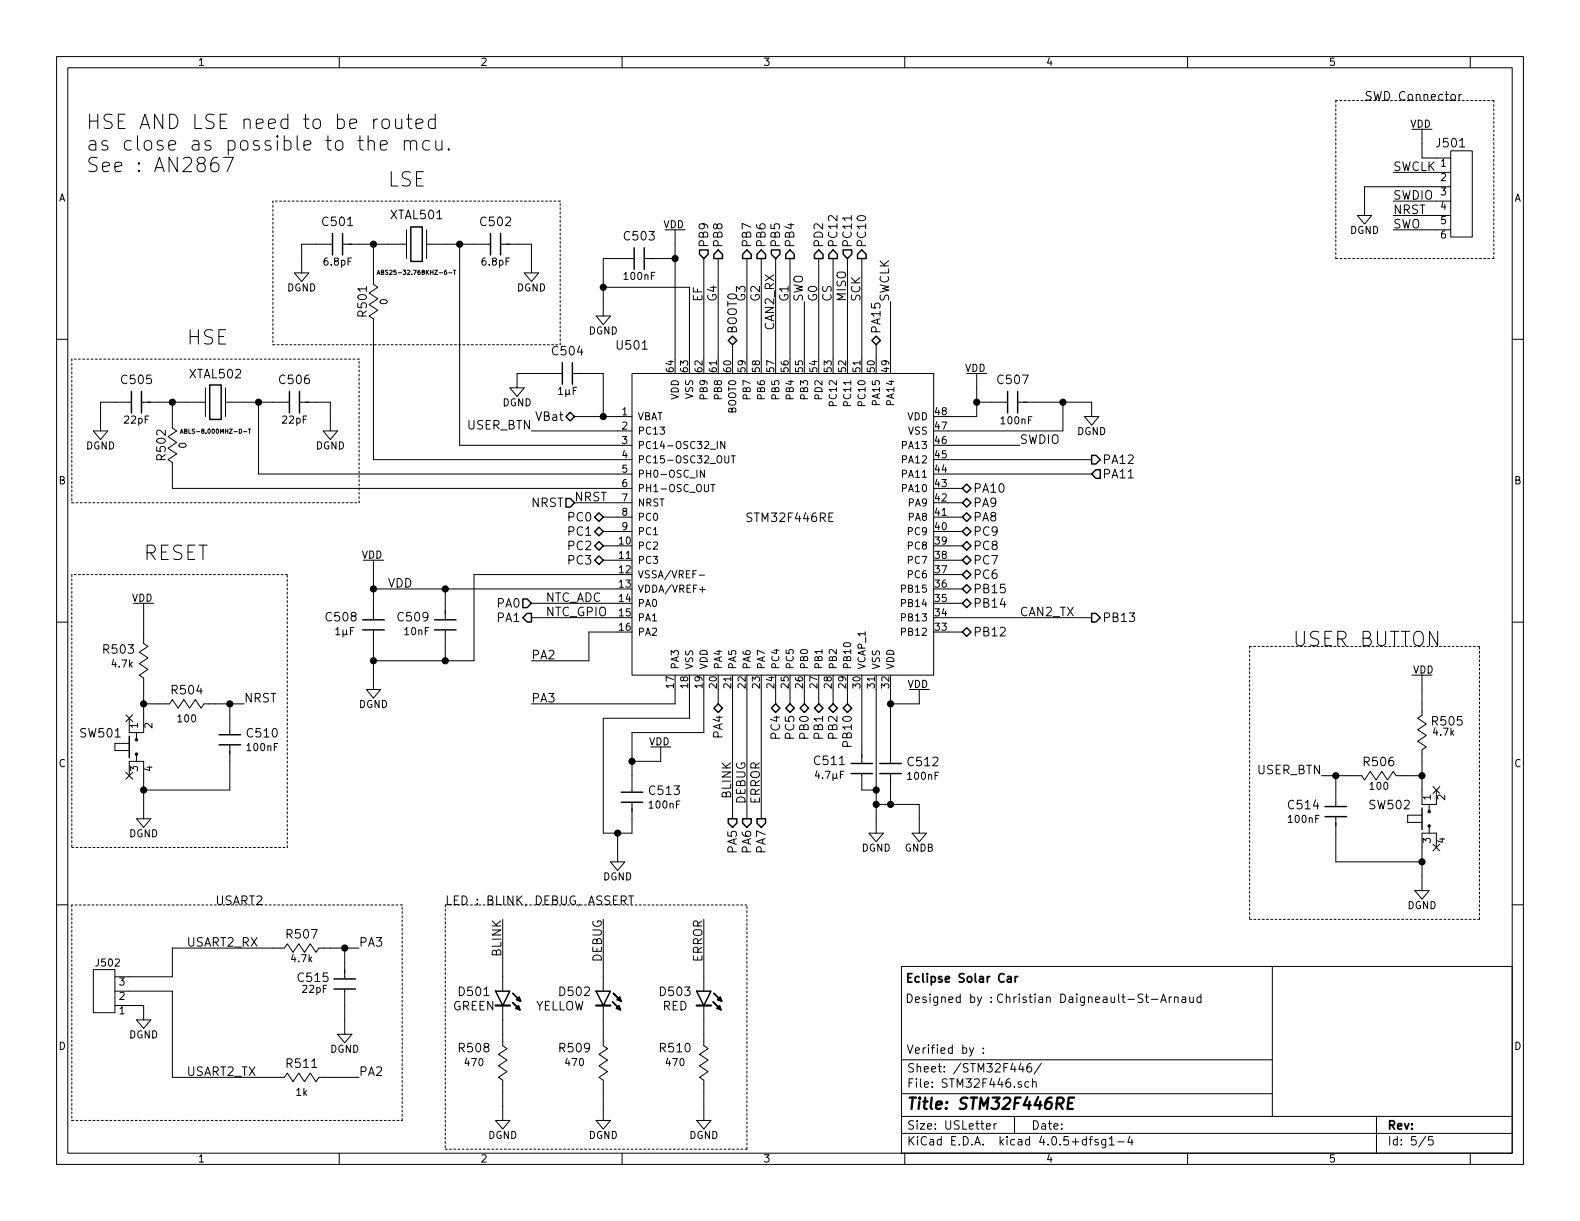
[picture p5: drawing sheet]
<svg xmlns="http://www.w3.org/2000/svg" width="279mm" height="216mm" viewBox="0 0 279 216" stroke-linecap="round" stroke-linejoin="round" font-family="sans-serif">
<g fill="none" stroke="#000" stroke-width=".18">
<path d="M10 10h259.4v195.9h-259.4zM12 12h255.4v191.9h-255.4zM60 10v2M110 10v2M160 10v2M210 10v2M256.7 16.8l.4-.1 .3 .3v.4l-.3 .3-.4-.1-.1-.2v-.4zM258 16.7v1M258.4 16.7l-.2 .1-.2 .2M260 10v2M38.5 27.8a1.02 1.02 0 0 0-1.2 1.1v1l.1 .2 .3 .3h.5l.4-.3 .1-.2v-.6l-.2-.4-.8-.1-.4 .5M39.5 27.8h1.7l-1 2.6"/>
<path d="M67.3 25.7l1.2-.2-.1-.5-.8-.1-.2 .1-.1 .2v1l.1 .2 .2 .1 .8-.1M67.7 21.3a.69 .69 0 0 1 1.2 .2v.8a.68 .68 0 0 1-.7 .5 .68 .68 0 0 1-.7-.5v-.8zM70 21.1v1.3l.1 .2a.71 .71 0 0 0 .9-.1M71 21.1v1.6M71.5 25.1a.64 .64 0 0 1 1.1 .1v1.3M71.5 24.9v1.6M71.9 21.1h.9M72.2 20.2v2.2l.2 .2 .4 .1M72.6 25.2a.61 .61 0 0 1 1-.2l.1 .2v1.3M73.6 21.9l1.2-.3-.1-.4-.8-.1-.2 .1-.1 .2v1l.1 .2 .2 .1 .8-.1M76 25a.85 .85 0 0 0-1.1 .1l-.1 .2v.8l.1 .2 .3 .2 .8-.1M77 21.2a.85 .85 0 0 0-1.1 .1l-.2 .2v.8l.2 .2 .3 .2 .8-.1"/>
<path d="M77 20.2v2.5M77.1 24.9v1.3l.1 .2a.71 .71 0 0 0 1-.1M78.2 24.9v1.6M79.3 26.3l.2 .1-.2 .1-.1-.1 .1-.1v.2M150.5 38.1v.9M246.4 30.5h10.1M246.4 35.6h10.1M246.4 38.1h10.1M251.5 22.9v5M254 27.9h2.5M256.5 26.7h3.8v15.2h-3.8zM256.5 33h-15.2v5.1h-1.3l1.3 1.5 1.3-1.5h-1.3"/>
<path d="M10 60h2M58.7 43.2h-5.4v5.1h-1.2l1.2 1.5 1.3-1.5h-1.3M60.7 43.2h11.2M66 56.4v.8zM66 49.5v.8zM66 50.3l.8 .5-1.5 1 1.5 1-1.5 1 1.5 1.1-1.5 1 .7 .5M66 43.2v6.3M66 57.2v24.1h45.8M66.7 48.5l.2-.7 .3 .7M66.8 48.3h.3M67.4 48.1h.4v-.3h-.4v.7h.3l.2-.2-.2-.2M71.9 40.6v5.1"/>
<path d="M75.4 40.6v5.1M75.4 43.2h11.2M79.3 48.2h.6M80.2 47.8h.4M80.4 47.8v.7M81.3 43.2v35.5h30.5M88.6 43.2h5.4v5.1h-1.3l1.3 1.5 1.2-1.5h-1.2M106.7 50.8h15.2v12.7M112 45.7h-5.3v10.2h-1.3l1.3 1.5 1.2-1.5h-1.2M114 45.7h5.4M119.4 40.6v22.9M124.5 45.7v17.8"/>
<path d="M127 45.7v17.8M132.1 45.7v17.8M134.6 45.7v17.8M137.2 45.7v17.8M139.7 45.7v17.8M142.2 53.3v10.2M144.8 45.7v17.8M147.3 45.7v17.8M149.9 45.7v17.8M152.4 45.7v17.8M157.5 53.3v10.2M246.4 40.6h10.1"/>
<path d="M267.4 60h2M23.1 71.1h-5.3v5.1h-1.3l1.3 1.5 1.2-1.5h-1.2M25.1 71.1h11.2M30.5 74.9v.8zM30.5 75.7l.7 .5-1.5 1 1.5 1-1.5 1 1.5 1.1-1.5 1 .8 .5M30.5 71.1v3.8M31.9 76.6l.2-.7 .3 .7M32 76.4h.3M36.3 68.6v5.1M39.9 68.6v5.1M39.9 71.1h11.2M43.1 76.3h.6"/>
<path d="M43.9 75.9h.4M44.1 75.9v.7M45.7 71.1v12.7h66.1M53.1 71.1h5.3v5.1h-1.3l1.3 1.5 1.3-1.5h-1.3M94 76.2h17.8M99.3 66h-7.9v2.6h-1.2l1.2 1.5 1.3-1.5h-1.3M101.3 66h5.4v7.7M101.6 73.7h10.2M111.8 66h53.3v53.4h-53.3zM126.8 78.1v1.2M128.2 78.1v1.2l-.7-1.2v1.2M129.5 61v2.5"/>
<path d="M154.9 61v2.5M167.6 78.7h12.7M172.7 66v7.7h-5.1M172.7 71.1h5.4M180.1 71.1h12.9v2.6h-1.2l1.2 1.5 1.3-1.5h-1.3M188 71.1v5.1h-20.4M30.5 81.8v.8zM30.5 82.6v3.8h81.3M66 99.1v10.4M101.6 88.9h10.2M106.7 91.4h5.1M106.7 94h5.1"/>
<path d="M106.7 99.1h2.5M106.7 96.5h2.5M124.6 83.1v1.3l-.7-1.3v1.3M125.7 85.7h.7M126.1 85.7v1.2M129.3 80.6h.7M129.7 80.6v1.3M167.6 88.9h2.6M167.6 91.4h2.6M167.6 94h2.6M167.6 99.1h2.6M167.6 96.5h2.6"/>
<path d="M167.6 86.4h2.6M167.6 83.8h25.4M167.6 81.3h25.4M10 110h2M25.4 119.9v.8zM25.4 113v.8zM25.4 113.8l.8 .5-1.6 1 1.6 1-1.6 1 1.6 1.1-1.6 1 .8 .5M25.4 106.7v6.3M66 111.5v10.4h-1.2l1.2 1.5 1.3-1.5h-1.3M66 104.1h43.2M78.7 104.1v5.4M78.7 111.5v5.3"/>
<path d="M94 106.7h15.2M94 109.2h15.2M109.2 101.6h-25.4v15.2h-17.8M109.2 111.8h-5.1v5h-10.1M123.6 101.7h1M123.7 104.2h1M167.6 104.1h2.6M167.6 101.6h2.6M167.6 106.7h2.6M167.6 109.2h25.4M167.6 111.8h2.6M251.5 119.4v6.3"/>
<path d="M267.4 110h2M20.3 131.4h2.6zM20.3 131.4v1.3zM20.3 132.7h2.6zM22.3 136.6l1.2 1.2M22.3 126.4l1.2 1.2M22.9 129.5h2.5zM22.9 134.6h2.5zM22.9 127v2.5M22.9 134.6v2.6M23.5 136.6l-1.2 1.2M23.5 126.4l-1.2 1.2"/>
<path d="M24.1 129.5v1.3zM24.1 133.4v1.2zM25.4 134.6v10.2h-1.3l1.3 1.5 1.3-1.5h-1.3M25.4 120.7v8.8M25.4 124.5h3.8M29.2 124.5h.8zM30 124.5l.5-.8 1 1.5 1-1.5 1 1.5 1-1.5 1.1 1.5 .5-.7M36.1 124.5h.7zM36.8 124.5h6.4M40.6 131.8v7.9h-15.2M40.6 124.5v5.3M116.8 132.1v2.5h-5"/>
<path d="M119.4 121.9v2.6h-25.4M121.9 121.9v5.1h-15.2v20.3h5.1v-5.3M124.5 121.9v7.6h-12.7v10.5M127 121.9v2.6M129.5 121.9v22.9M132.1 121.9v22.9M134.6 121.9v22.9M137.2 121.9v2.6M139.7 121.9v2.6M142.2 121.9v2.6M144.8 121.9v2.6M147.3 121.9v2.6"/>
<path d="M149.9 121.9v2.6M152.4 121.9v13M152.4 136.9v2.8h2.5M154.9 121.9v25.4h-1.2l1.2 1.5 1.3-1.5h-1.3M157.5 121.9v13M157.5 136.9v5.3M162.6 121.9v2.6h-5.1M233.7 137.2h6.3M236.2 137.2v5.3M240 137.2h.8zM240.8 137.2l.5 .7 1-1.5 1 1.5 1-1.5 1.1 1.5 1-1.5 .5 .8M246.9 137.2h.7z"/>
<path d="M247.6 137.2h3.9M251.5 132.6v.8zM251.5 125.7v.8zM251.5 126.5l-.8 .5 1.5 1-1.5 1 1.5 1-1.5 1.1 1.5 1-.7 .5M251.5 133.4v8.8M253.4 139.1l1.2 1.2M254 139.7v2.5M254.6 139.1l-1.2 1.2M10 160h2M109.2 147.3v5.1h-1.3l1.3 1.5 1.3-1.5h-1.3M109.9 159.2h.7l.1-.3v-.3l-.3-.2h-.5v1.5M110.2 159.2l.5 .7"/>
<path d="M111.2 158.4h.8M111.6 158.4v1.5M154.9 142.2h7.7v5.1h-1.3l1.3 1.5 1.2-1.5h-1.2M236.2 144.5v7.9h15.3M248.9 144.1h2.6zM248.9 144.1v1.3zM248.9 145.4h2.6zM251.5 142.2h2.5zM251.5 147.3h2.5zM251.5 147.3v10.2h1.2l-1.2 1.5-1.3-1.5h1.3M252.7 142.2v1.3zM252.7 146.1v1.2z"/>
<path d="M253.4 149.3l1.2 1.2M254 147.3v2.6M254.6 149.3l-1.2 1.2M267.4 160h2M16.5 171.5h3.8v7.6h-3.8zM20.3 177.8h5.1v2.5h-1.3l1.3 1.6 1.3-1.6h-1.3M20.3 175.3h10.2v15.2h19M49.5 167.6h.8zM49.5 167.6h-19v5.1h-10.2M50.3 167.6l.5-.7 1 1.5 1-1.5 1 1.5 1.1-1.5 1 1.5 .5-.8M56.4 167.6h.7zM57.1 167.6h6.4"/>
<path d="M61 175v7.9h-1.3l1.3 1.5 1.2-1.5h-1.2M61 167.6v5.4M88.9 162.6v12.7M88.9 177.8v6.4M106.7 162.6v12.7M106.7 177.8v6.4M124.5 162.6v12.7M124.5 177.8v6.4M159.4 170.9h108v33h-108zM173.6 176.3l-.5 1.3-.3 .2M175.3 177.1v.2M175.3 176.4v.1"/>
<path d="M205.3 177.3l.4-1.5 .5 1.5M205.4 176.8h.7M206.8 176.3v1M207.2 176.3l-.4 .3M207.7 176.4l.2-.1 .4 .1v.9M207.7 176.3v1M209 176.4h.6l.1 .9M209.7 176.6l-.5 .1-.2 .2 .2 .4 .5-.1M210.4 176.3l.1 .9 .3 .1 .2-.2M211 176.3v1M212.4 176.4l-.5-.1-.2 .3v.5l.2 .2 .5-.1M212.4 175.8v1.5"/>
<path d="M225 170.9v26.5M49.5 190.5h.8zM50.3 190.5l.5-.8 1 1.6 1-1.6 1 1.6 1.1-1.6 1 1.6 .5-.8M56.4 190.5h.7zM57.1 190.5h6.4M88.9 191v.8zM88.9 184.2v.7zM88.9 184.9l.8 .5-1.6 1 1.6 1.1-1.6 1 1.6 1-1.6 1 .8 .5M88.9 191.8v6.3h-1.3l1.3 1.5 1.3-1.5h-1.3M106.7 191v.8zM106.7 184.2v.7zM106.7 184.9l.7 .5-1.5 1 1.5 1.1-1.5 1 1.5 1-1.5 1 .8 .5"/>
<path d="M106.7 191.8v6.3h-1.3l1.3 1.5 1.2-1.5h-1.2M124.5 191v.8zM124.5 184.2v.7zM124.5 184.9l.7 .5-1.5 1 1.5 1.1-1.5 1 1.5 1-1.5 1 .8 .5M124.5 191.8v6.3h-1.3l1.3 1.5 1.2-1.5h-1.2M159.4 197.4h108M159.4 193.4h65.6M159.4 187.4h65.6M172.2 185.3l-.5 1.3-.3 .2M173.9 186.1v.2M173.9 185.3v.2M174.4 199.2l.7-.2v-.2l-.4-.1-.3 .2 .1 .7h.6"/>
<path d="M175.8 198.7v1M176.2 198.7l-.4 .3M179.4 197.4v3M180.5 188l-.3 1.1h.9M180.9 188.6v1M181.9 191.3h-.4l-.3 .2 .1 .6 .2 .2 .4-.1M182.3 188.1a.59 .59 0 0 0-.7 .6l.1 .7 .2 .2 .5-.2v-.5l-.1-.2-.4-.1-.3 .3M182.6 191.4l.2-.1h.4v1M182.6 190.8v1.5M184.1 188l-1.2 1.9M243.4 197.4v6.5M60 203.9v2"/>
<path d="M110 203.9v2M159.4 200.4h108M160 203.9v2M192.6 201.5h.6M193.2 201l-.4 .2v1.3M194.2 201.5a.37 .37 0 0 0-.6 .2l.1 .2 .5 .1 .1 .2-.3 .3-.4-.1M195.5 201.5v1.3l-.3 .2-.3-.1M195.5 201.5h-.4l-.3 .3 .1 .5 .2 .2 .4-.1M196.2 201.4l.4-.4v1.5M196.2 202.5h.8M197.7 201.9h1.1M199.8 200.9l-.4 1.1h1"/>
<path d="M200.2 201.5v1M210 203.9v2M252.1 200.9l-1.2 1.9M253.4 201h-.7l-.1 .7 .2-.2 .5 .1 .1 .2v.5l-.2 .2-.6-.2M260 203.9v2"/>
</g>
<path d="M188.9 195h.7M189.9 194.1h-.9l-.2 2h.9" fill="none" stroke="#000" stroke-width=".41"/>
<path d="M178.2 172.7h.6v1M178.8 173l-.5 .1-.2 .2 .2 .4 .5-.1M179.5 172.7v1M180 172.7l-.5 .2" fill="none" stroke="#000" stroke-width=".3"/>
<g fill="none" stroke="#000" stroke-width=".25">
<path d="M58.8 41.3v3.8M60.6 41.3v3.8M72.6 40.1h2.1v6.1h-2.1zM86.7 41.3v3.8M88.5 41.3v3.8M112.1 43.8v3.8M113.9 43.8v3.8M123.7 44.2h1.5v.8l-.7 .7-.8-.7zM127 44.2l.8 .8v.7h-1.6v-.7zM132.1 44.2l.7 .8v.7h-1.5v-.7zM134.6 44.2l.8 .8v.7h-1.5v-.7zM136.4 44.2h1.5v.8l-.7 .7-.8-.7z"/>
<path d="M139.7 44.2l.8 .8v.7h-1.6v-.7zM144.8 44.2l.7 .8v.7h-1.5v-.7zM147.3 44.2l.8 .8v.7h-1.5v-.7zM149.1 44.2h1.5v.8l-.7 .7-.8-.7zM152.4 44.2l.8 .8v.7h-1.6v-.7zM154.9 59.4l.8 .8-.8 .8-.7-.8zM23.2 69.2v3.8M25 69.2v3.8M37.1 68.1h2v6.1h-2zM51.2 69.2v3.8M53 69.2v3.8M99.4 64.1v3.8"/>
<path d="M100.1 73.7l.7-.8 .8 .8-.8 .7zM101.2 64.1v3.8M128.8 60.2l.7-.8 .8 .8-.8 .8zM178.2 69.2v3.8M180 69.2v3.8M100.1 88.1h.7l.8 .8-.8 .8h-.7zM105.2 91.4l.7-.7 .8 .7-.8 .8zM105.2 94l.7-.8 .8 .8-.8 .7zM105.2 96.5l.7-.7 .8 .7-.8 .8zM105.2 99.1l.7-.8 .8 .8-.8 .7zM170.2 99.1l.7-.8 .8 .8-.8 .7zM170.2 94l.7-.8 .8 .8-.8 .7z"/>
<path d="M170.2 91.4l.7-.7 .8 .7-.8 .8zM170.2 86.4l.7-.8 .8 .8-.8 .7zM170.9 95.8l.8 .7-.8 .8-.7-.8zM170.9 88.1l.8 .8-.8 .8-.7-.8zM193 80.5h.8l.8 .8-.8 .7h-.8zM193.8 83.1h.8v1.5h-.8l-.8-.8zM64.1 111.4h3.8M64.1 109.6h3.8M76.8 111.4h3.8M76.8 109.6h3.8M92.5 105.9h.7l.8 .8-.8 .7h-.7zM93.2 108.5h.8v1.5h-.8l-.7-.8z"/>
<path d="M170.2 104.1l.7-.7 .8 .7-.8 .8zM170.2 101.6l.7-.8 .8 .8-.8 .8zM170.9 111l.8 .8-.8 .7-.7-.7zM170.9 105.9l.8 .8-.8 .7-.7-.7zM193 108.5h.8l.8 .7-.8 .8h-.8zM22.9 130.2v3.8zM38.7 129.9h3.8M38.7 131.7h3.8M126.2 125.2l.8-.7 .8 .7-.8 .8zM136.4 125.2l.8-.7 .7 .7-.7 .8zM138.9 125.2l.8-.7 .8 .7-.8 .8zM141.5 125.2l.7-.7 .8 .7-.8 .8z"/>
<path d="M144 125.2l.8-.7 .7 .7-.7 .8zM146.6 125.2l.7-.7 .8 .7-.8 .8zM149.1 125.2l.8-.7 .7 .7-.7 .8zM150.5 135h3.8M150.5 136.8h3.8M155.6 135h3.8M155.6 136.8h3.8M109.9 140.1h3.8M109.9 141.9h3.8M128.8 144.8h1.5v.7l-.8 .8-.7-.8zM131.3 144.8h1.5v.7l-.7 .8-.8-.8zM133.9 144.8h1.5v.7l-.8 .8-.7-.8z"/>
<path d="M234.3 142.6h3.8M234.3 144.4h3.8M251.5 142.9v3.8zM59.1 174.9h3.8M59.1 173.1h3.8M87.6 175.3h2.6l-1.3 2.5zM105.4 175.3h2.5l-1.2 2.5zM123.2 175.3h2.5l-1.2 2.5z"/>
<circle cx="24.1" cy="133.3" r=".18"/>
<circle cx="24.1" cy="130.8" r=".18"/>
<circle cx="252.7" cy="146" r=".18"/>
<circle cx="252.7" cy="143.5" r=".18"/>
</g>
<g fill="#000" stroke="#000" stroke-width=".25">
<path d="M90.6 177.2l1.3 1.4-.7-.3 .5-.5 .2 .8zM90.7 175.6l1.4 1.4-.8-.2 .5-.5 .3 .7zM108.3 177.2l1.4 1.4-.7-.3 .5-.5 .2 .8zM108.5 175.6l1.4 1.4-.8-.2 .5-.5 .3 .7zM126.1 177.2l1.4 1.4-.8-.3 .6-.5 .2 .8zM126.2 175.6l1.4 1.4-.7-.2 .5-.5 .2 .7z"/>
<circle cx="66" cy="43.2" r=".51"/>
<circle cx="81.3" cy="43.2" r=".51"/>
<circle cx="106.7" cy="50.8" r=".51"/>
<circle cx="119.4" cy="45.7" r=".51"/>
<circle cx="30.5" cy="71.1" r=".51"/>
<circle cx="45.7" cy="71.1" r=".51"/>
<circle cx="106.7" cy="73.7" r=".51"/>
<circle cx="172.7" cy="71.1" r=".51"/>
<circle cx="188" cy="71.1" r=".51"/>
<circle cx="66" cy="116.8" r=".51"/>
<circle cx="66" cy="104.1" r=".51"/>
<circle cx="78.7" cy="116.8" r=".51"/>
<circle cx="78.7" cy="104.1" r=".51"/>
<circle cx="25.4" cy="124.5" r=".51"/>
<circle cx="25.4" cy="139.7" r=".51"/>
<circle cx="40.6" cy="124.5" r=".51"/>
<circle cx="111.8" cy="134.6" r=".51"/>
<circle cx="154.9" cy="139.7" r=".51"/>
<circle cx="157.5" cy="124.5" r=".51"/>
<circle cx="236.2" cy="137.2" r=".51"/>
<circle cx="251.5" cy="137.2" r=".51"/>
<circle cx="109.2" cy="147.3" r=".51"/>
<circle cx="154.9" cy="142.2" r=".51"/>
<circle cx="157.5" cy="142.2" r=".51"/>
<circle cx="251.5" cy="152.4" r=".51"/>
<circle cx="61" cy="167.6" r=".51"/>
</g>
<g fill="none" stroke="#000" stroke-width=".18" stroke-dasharray=".3 .4">
<path d="M236.2 17.8v27.9M264.2 17.8h-28M48.3 35.6v25.4M99.1 35.6h-50.8M236.2 45.7h28M264.2 45.7v-27.9M12.7 63.5v25.4M48.3 61h50.8M63.5 63.5h-50.8M99.1 61v-25.4M12.7 88.9h50.8M63.5 88.9v-25.4"/>
<path d="M12.7 101.6v48.3M50.8 101.6h-38.1M221 114.3v48.3M261.6 114.3h-40.6M12.7 149.9h38.1M50.8 149.9v-48.3M12.7 160v38.1M71.1 160h-58.4M78.7 160v43.2M132.1 160h-53.4M221 162.6h40.6M261.6 162.6v-48.3"/>
<path d="M12.7 198.1h58.4M71.1 198.1v-38.1M78.7 203.2h53.4M132.1 203.2v-43.2"/>
</g>
<path d="M87.6 177.8h2.6M105.4 177.8h2.5M123.2 177.8h2.5" fill="none" stroke="#000" stroke-width=".38"/>
<g font-size="3.5">
<text x="15.2" y="22.9">HSE AND LSE need to be routed</text>
<text x="15.2" y="26.7">as close as possible to the mcu.</text>
<text x="15.2" y="30.5">See : AN2867</text>
<text x="68.6" y="33">LSE</text>
<text x="33" y="61">HSE</text>
<text x="25.4" y="99.1">RESET</text>
<text x="228.6" y="114.3">USER BUTTON</text>
</g>
<text font-size="2.8" x="160.4" y="196.2">Title: STM32F446RE</text>
<g font-size="2.1">
<text x="241.3" y="17.8">SWD Connector</text>
<text x="254.2" y="26.1">J501</text>
<text x="246.4" y="30.2">SWCLK</text>
<text x="246.4" y="35.3">SWDIO</text>
<text x="57.1" y="40">C501</text>
<text x="69.1" y="38.8">XTAL501</text>
<text x="85.1" y="40">C502</text>
<text x="246.4" y="37.8">NRST</text>
<text x="246.4" y="40.4">SWO</text>
<text x="110.5" y="42.5">C503</text>
<text x="125.2" y="43.8" transform="rotate(-90 125.2 43.8)">PB9</text>
<text x="127.8" y="43.8" transform="rotate(-90 127.8 43.8)">PB8</text>
<text x="132.8" y="43.8" transform="rotate(-90 132.8 43.8)">PB7</text>
<text x="135.4" y="43.8" transform="rotate(-90 135.4 43.8)">PB6</text>
<text x="137.9" y="43.8" transform="rotate(-90 137.9 43.8)">PB5</text>
<text x="140.5" y="43.8" transform="rotate(-90 140.5 43.8)">PB4</text>
<text x="145.5" y="43.8" transform="rotate(-90 145.5 43.8)">PD2</text>
<text x="148.1" y="43.8" transform="rotate(-90 148.1 43.8)">PC12</text>
<text x="150.6" y="43.8" transform="rotate(-90 150.6 43.8)">PC11</text>
<text x="153.2" y="43.8" transform="rotate(-90 153.2 43.8)">PC10</text>
<text x="124.2" y="53.3" transform="rotate(-90 124.2 53.3)">EF</text>
<text x="126.7" y="53.3" transform="rotate(-90 126.7 53.3)">G4</text>
<text x="131.8" y="53.3" transform="rotate(-90 131.8 53.3)">G3</text>
<text x="134.4" y="53.3" transform="rotate(-90 134.4 53.3)">G2</text>
<text x="139.4" y="53.3" transform="rotate(-90 139.4 53.3)">G1</text>
<text x="142" y="53.3" transform="rotate(-90 142 53.3)">SWO</text>
<text x="144.5" y="53.3" transform="rotate(-90 144.5 53.3)">G0</text>
<text x="147.1" y="53.3" transform="rotate(-90 147.1 53.3)">CS</text>
<text x="149.6" y="53.3" transform="rotate(-90 149.6 53.3)">MISO</text>
<text x="152.1" y="53.3" transform="rotate(-90 152.1 53.3)">SCK</text>
<text x="157.2" y="53.3" transform="rotate(-90 157.2 53.3)">SWCLK</text>
<text x="64.9" y="55.9" transform="rotate(-90 64.9 55.9)">R501</text>
<text x="130.3" y="59" transform="rotate(-90 130.3 59)">BOOT0</text>
<text x="136.9" y="58.4" transform="rotate(-90 136.9 58.4)">CAN2_RX</text>
<text x="155.7" y="59" transform="rotate(-90 155.7 59)">PA15</text>
<text x="97.8" y="62.8">C504</text>
<text x="109.2" y="61.8">U501</text>
<text x="21.6" y="67.9">C505</text>
<text x="33.6" y="66.9">XTAL502</text>
<text x="49.5" y="67.9">C506</text>
<text x="176.5" y="67.9">C507</text>
<text x="82.5" y="75.9">USER_BTN</text>
<text x="94.8" y="74.4">VBat</text>
<text x="29.3" y="81.3" transform="rotate(-90 29.3 81.3)">R502</text>
<text x="180.3" y="78.5">SWDIO</text>
<text x="195" y="82">PA12</text>
<text x="93.9" y="89.7">NRST</text>
<text x="101.6" y="88.6">NRST</text>
<text x="172.1" y="89.7">PA9</text>
<text x="172.1" y="87.1">PA10</text>
<text x="195" y="84.6">PA11</text>
<text x="100.6" y="92.2">PC0</text>
<text x="100.6" y="94.7">PC1</text>
<text x="132.4" y="92.3">STM32F446RE</text>
<text x="172.1" y="94.7">PC9</text>
<text x="172.1" y="92.2">PA8</text>
<text x="100.6" y="97.3">PC2</text>
<text x="100.6" y="99.8">PC3</text>
<text x="172.1" y="99.8">PC7</text>
<text x="172.1" y="97.3">PC8</text>
<text x="68.6" y="103.9">VDD</text>
<text x="87.9" y="107.4">PA0</text>
<text x="96.5" y="106.4">NTC_ADC</text>
<text x="172.1" y="107.4">PB14</text>
<text x="172.1" y="104.9">PB15</text>
<text x="172.1" y="102.4">PC6</text>
<text x="57.8" y="109.9">C508</text>
<text x="70.5" y="109.9">C509</text>
<text x="87.9" y="110">PA1</text>
<text x="96.5" y="109">NTC_GPIO</text>
<text x="172.1" y="112.5">PB12</text>
<text x="180.3" y="109">CAN2_TX</text>
<text x="195" y="110">PB13</text>
<text x="18.4" y="115.6">R503</text>
<text x="94" y="116.6">PA2</text>
<text x="30.5" y="122.8">R504</text>
<text x="43.2" y="124.2">NRST</text>
<text x="94" y="124.2">PA3</text>
<text x="14.3" y="130.4">SW501</text>
<text x="43.8" y="130.4">C510</text>
<text x="127.8" y="130.5" transform="rotate(-90 127.8 130.5)">PA4</text>
<text x="137.9" y="130.5" transform="rotate(-90 137.9 130.5)">PC4</text>
<text x="140.5" y="130.5" transform="rotate(-90 140.5 130.5)">PC5</text>
<text x="143" y="130.5" transform="rotate(-90 143 130.5)">PB0</text>
<text x="145.5" y="130.5" transform="rotate(-90 145.5 130.5)">PB1</text>
<text x="148.1" y="130.5" transform="rotate(-90 148.1 130.5)">PB2</text>
<text x="150.6" y="131.7" transform="rotate(-90 150.6 131.7)">PB10</text>
<text x="253.4" y="128.3">R505</text>
<text x="144.1" y="135.3">C511</text>
<text x="160.7" y="135.5">C512</text>
<text x="222.2" y="136.9">USER_BTN</text>
<text x="241.3" y="135.5">R506</text>
<text x="114.9" y="140.6">C513</text>
<text x="129.3" y="141.1" transform="rotate(-90 129.3 141.1)">BLINK</text>
<text x="131.8" y="142.3" transform="rotate(-90 131.8 142.3)">DEBUG</text>
<text x="134.4" y="142.3" transform="rotate(-90 134.4 142.3)">ERROR</text>
<text x="227.9" y="143.1">C514</text>
<text x="242.2" y="143.1">SW502</text>
<text x="130.3" y="150.9" transform="rotate(-90 130.3 150.9)">PA5</text>
<text x="132.8" y="150.9" transform="rotate(-90 132.8 150.9)">PA6</text>
<text x="135.4" y="150.9" transform="rotate(-90 135.4 150.9)">PA7</text>
<text x="38.1" y="160">USART2</text>
<text x="78.7" y="160">LED : BLINK, DEBUG, ASSERT</text>
<text x="33" y="167.4">USART2_RX</text>
<text x="50.8" y="166">R507</text>
<text x="63.5" y="167.4">PA3</text>
<text x="52.8" y="173.6">C515</text>
<text x="88.6" y="169" transform="rotate(-90 88.6 169)">BLINK</text>
<text x="106.4" y="170.2" transform="rotate(-90 106.4 170.2)">DEBUG</text>
<text x="124.2" y="170.2" transform="rotate(-90 124.2 170.2)">ERROR</text>
<text x="160.2" y="173.7">Eclipse Solar Car</text>
<text x="80" y="178.7">GREEN</text>
<text x="81.3" y="176.1">D501</text>
<text x="94.5" y="178.7">YELLOW</text>
<text x="99" y="176.1">D502</text>
<text x="116.8" y="176.1">D503</text>
<text x="117.1" y="178.7">RED</text>
<text x="160.1" y="177.3">Designed by :</text>
<text x="176.1" y="177.3">Christian Daigneault-St-Arnaud</text>
<text x="33" y="190.2">USART2_TX</text>
<text x="50.8" y="188.8">R511</text>
<text x="63.5" y="190.2">PA2</text>
<text x="81.3" y="186.1">R508</text>
<text x="99" y="186.1">R509</text>
<text x="116.8" y="186.1">R510</text>
<text x="160.3" y="186.3">Verified by :</text>
<text x="160.4" y="189.6">Sheet: /STM32F446/</text>
<text x="160.4" y="192.3">File: STM32F446.sch</text>
<text x="160.4" y="202.5">KiCad E.D.A. kicad 4.0.5+dfsg1-4</text>
<text x="160.4" y="199.7">Size: USLetter</text>
<text x="182.4" y="199.7">Date:</text>
<text x="245.4" y="199.7">Rev:</text>
<text x="245.4" y="202.5">Id: 5/5</text>
</g>
<g font-size="1.8">
<text x="35" y="11.6">1</text>
<text x="85" y="11.6">2</text>
<text x="135" y="11.6">3</text>
<text x="185" y="11.6">4</text>
<text x="235" y="11.6">5</text>
<text x="249.4" y="22.6">VDD</text>
<text x="254.8" y="29.5">1</text>
<text x="10.4" y="35.6">A</text>
<text x="254.8" y="32">2</text>
<text x="254.8" y="34.5">3</text>
<text x="267.8" y="35.6">A</text>
<text x="117.3" y="40.3">VDD</text>
<text x="238.7" y="41.4">DGND</text>
<text x="254.8" y="37.1">4</text>
<text x="254.8" y="39.6">5</text>
<text x="57.4" y="46.9">6.8pF</text>
<text x="85.3" y="46.9">6.8pF</text>
<text x="254.8" y="42.2">6</text>
<text x="50.7" y="51.5">DGND</text>
<text x="68.5" y="53.8" transform="rotate(-90 68.5 53.8)">0</text>
<text x="91.4" y="51.5">DGND</text>
<text x="110.5" y="49.5">100nF</text>
<text x="104.1" y="59.1">DGND</text>
<text x="119.1" y="65.7" transform="rotate(-90 119.1 65.7)">64</text>
<text x="121.7" y="65.7" transform="rotate(-90 121.7 65.7)">63</text>
<text x="124.2" y="65.7" transform="rotate(-90 124.2 65.7)">62</text>
<text x="126.7" y="65.7" transform="rotate(-90 126.7 65.7)">61</text>
<text x="129.3" y="65.7" transform="rotate(-90 129.3 65.7)">60</text>
<text x="131.8" y="65.7" transform="rotate(-90 131.8 65.7)">59</text>
<text x="134.4" y="65.7" transform="rotate(-90 134.4 65.7)">58</text>
<text x="136.9" y="65.7" transform="rotate(-90 136.9 65.7)">57</text>
<text x="139.4" y="65.7" transform="rotate(-90 139.4 65.7)">56</text>
<text x="142" y="65.7" transform="rotate(-90 142 65.7)">55</text>
<text x="144.5" y="65.7" transform="rotate(-90 144.5 65.7)">54</text>
<text x="147.1" y="65.7" transform="rotate(-90 147.1 65.7)">53</text>
<text x="149.6" y="65.7" transform="rotate(-90 149.6 65.7)">52</text>
<text x="152.1" y="65.7" transform="rotate(-90 152.1 65.7)">51</text>
<text x="154.7" y="65.7" transform="rotate(-90 154.7 65.7)">50</text>
<text x="157.2" y="65.7" transform="rotate(-90 157.2 65.7)">49</text>
<text x="170.6" y="65.7">VDD</text>
<text x="88.8" y="71.8">DGND</text>
<text x="98.8" y="69.8">1µF</text>
<text x="120" y="70.8" transform="rotate(-90 120 70.8)">VDD</text>
<text x="122.6" y="70.6" transform="rotate(-90 122.6 70.6)">VSS</text>
<text x="125.1" y="70.5" transform="rotate(-90 125.1 70.5)">PB9</text>
<text x="127.6" y="70.5" transform="rotate(-90 127.6 70.5)">PB8</text>
<text x="132.7" y="70.5" transform="rotate(-90 132.7 70.5)">PB7</text>
<text x="135.3" y="70.5" transform="rotate(-90 135.3 70.5)">PB6</text>
<text x="137.8" y="70.5" transform="rotate(-90 137.8 70.5)">PB5</text>
<text x="140.3" y="70.5" transform="rotate(-90 140.3 70.5)">PB4</text>
<text x="142.9" y="70.5" transform="rotate(-90 142.9 70.5)">PB3</text>
<text x="145.4" y="70.5" transform="rotate(-90 145.4 70.5)">PD2</text>
<text x="148" y="71.5" transform="rotate(-90 148 71.5)">PC12</text>
<text x="150.5" y="71.5" transform="rotate(-90 150.5 71.5)">PC11</text>
<text x="153" y="71.5" transform="rotate(-90 153 71.5)">PC10</text>
<text x="155.6" y="71.5" transform="rotate(-90 155.6 71.5)">PA15</text>
<text x="158.1" y="71.5" transform="rotate(-90 158.1 71.5)">PA14</text>
<text x="22.1" y="74.9">22pF</text>
<text x="50" y="74.9">22pF</text>
<text x="110" y="73.4">1</text>
<text x="110" y="75.9">2</text>
<text x="112.8" y="74.3">VBAT</text>
<text x="112.8" y="76.8">PC13</text>
<text x="130.2" y="73.2" transform="rotate(-90 130.2 73.2)">BOOT0</text>
<text x="160.4" y="74.3">VDD</text>
<text x="160.6" y="76.8">VSS</text>
<text x="165.4" y="75.9">47</text>
<text x="165.4" y="73.4">48</text>
<text x="177.2" y="75">100nF</text>
<text x="190.4" y="76.9">DGND</text>
<text x="15.2" y="79.5">DGND</text>
<text x="33" y="79.2" transform="rotate(-90 33 79.2)">0</text>
<text x="55.8" y="79.5">DGND</text>
<text x="110" y="78.5">3</text>
<text x="110" y="81">4</text>
<text x="110" y="83.6">5</text>
<text x="112.8" y="79.4">PC14-OSC32_IN</text>
<text x="112.8" y="81.9">PC15-OSC32_OUT</text>
<text x="159.7" y="81.9">PA12</text>
<text x="159.7" y="79.4">PA13</text>
<text x="165.4" y="83.6">44</text>
<text x="165.4" y="81">45</text>
<text x="165.4" y="78.5">46</text>
<text x="10.4" y="85.6">B</text>
<text x="110" y="86.1">6</text>
<text x="110" y="88.6">7</text>
<text x="112.8" y="84.5">PH0-OSC_IN</text>
<text x="112.8" y="87">PH1-OSC_OUT</text>
<text x="112.8" y="89.5">NRST</text>
<text x="159.7" y="87">PA10</text>
<text x="159.7" y="84.5">PA11</text>
<text x="160.7" y="89.5">PA9</text>
<text x="165.4" y="88.6">42</text>
<text x="165.4" y="86.1">43</text>
<text x="267.8" y="85.6">B</text>
<text x="110" y="91.2">8</text>
<text x="110" y="93.7">9</text>
<text x="112.8" y="92.1">PC0</text>
<text x="112.8" y="94.6">PC1</text>
<text x="160.7" y="94.6">PC9</text>
<text x="160.7" y="92.1">PA8</text>
<text x="165.4" y="93.7">40</text>
<text x="165.4" y="91.2">41</text>
<text x="63.9" y="98.8">VDD</text>
<text x="109.5" y="96.3">10</text>
<text x="109.5" y="98.8">11</text>
<text x="109.5" y="101.3">12</text>
<text x="112.8" y="97.2">PC2</text>
<text x="112.8" y="99.7">PC3</text>
<text x="160.7" y="99.7">PC7</text>
<text x="160.7" y="97.2">PC8</text>
<text x="165.4" y="101.3">37</text>
<text x="165.4" y="98.8">38</text>
<text x="165.4" y="96.3">39</text>
<text x="23.3" y="106.4">VDD</text>
<text x="109.5" y="103.9">13</text>
<text x="109.5" y="106.4">14</text>
<text x="112.8" y="102.2">VSSA/VREF-</text>
<text x="112.8" y="104.8">VDDA/VREF+</text>
<text x="112.8" y="107.3">PA0</text>
<text x="159.7" y="107.3">PB14</text>
<text x="159.7" y="104.8">PB15</text>
<text x="160.7" y="102.2">PC6</text>
<text x="165.4" y="106.4">35</text>
<text x="165.4" y="103.9">36</text>
<text x="59.4" y="112.3">1µF</text>
<text x="71.6" y="112.3">10nF</text>
<text x="109.5" y="109">15</text>
<text x="109.5" y="111.5">16</text>
<text x="112.8" y="109.9">PA1</text>
<text x="112.8" y="112.4">PA2</text>
<text x="159.7" y="112.4">PB12</text>
<text x="159.7" y="109.9">PB13</text>
<text x="165.4" y="111.5">33</text>
<text x="165.4" y="109">34</text>
<text x="19.9" y="118">4.7k</text>
<text x="120" y="118.4" transform="rotate(-90 120 118.4)">PA3</text>
<text x="122.6" y="118.4" transform="rotate(-90 122.6 118.4)">VSS</text>
<text x="125.1" y="118.4" transform="rotate(-90 125.1 118.4)">VDD</text>
<text x="127.6" y="118.4" transform="rotate(-90 127.6 118.4)">PA4</text>
<text x="130.2" y="118.4" transform="rotate(-90 130.2 118.4)">PA5</text>
<text x="132.7" y="118.4" transform="rotate(-90 132.7 118.4)">PA6</text>
<text x="135.3" y="118.4" transform="rotate(-90 135.3 118.4)">PA7</text>
<text x="137.8" y="118.4" transform="rotate(-90 137.8 118.4)">PC4</text>
<text x="140.3" y="118.4" transform="rotate(-90 140.3 118.4)">PC5</text>
<text x="142.9" y="118.4" transform="rotate(-90 142.9 118.4)">PB0</text>
<text x="145.4" y="118.4" transform="rotate(-90 145.4 118.4)">PB1</text>
<text x="148" y="118.4" transform="rotate(-90 148 118.4)">PB2</text>
<text x="150.5" y="118.4" transform="rotate(-90 150.5 118.4)">PB10</text>
<text x="153" y="118.4" transform="rotate(-90 153 118.4)">VCAP_1</text>
<text x="155.6" y="118.4" transform="rotate(-90 155.6 118.4)">VSS</text>
<text x="158.1" y="118.4" transform="rotate(-90 158.1 118.4)">VDD</text>
<text x="249.8" y="119.1">VDD</text>
<text x="63.4" y="125.2">DGND</text>
<text x="119.1" y="121.6" transform="rotate(-90 119.1 121.6)">17</text>
<text x="121.7" y="121.6" transform="rotate(-90 121.7 121.6)">18</text>
<text x="124.2" y="121.6" transform="rotate(-90 124.2 121.6)">19</text>
<text x="126.7" y="121.6" transform="rotate(-90 126.7 121.6)">20</text>
<text x="129.3" y="121.6" transform="rotate(-90 129.3 121.6)">21</text>
<text x="131.8" y="121.6" transform="rotate(-90 131.8 121.6)">22</text>
<text x="134.4" y="121.6" transform="rotate(-90 134.4 121.6)">23</text>
<text x="136.9" y="121.6" transform="rotate(-90 136.9 121.6)">24</text>
<text x="139.4" y="121.6" transform="rotate(-90 139.4 121.6)">25</text>
<text x="142" y="121.6" transform="rotate(-90 142 121.6)">26</text>
<text x="144.5" y="121.6" transform="rotate(-90 144.5 121.6)">27</text>
<text x="147.1" y="121.6" transform="rotate(-90 147.1 121.6)">28</text>
<text x="149.6" y="121.6" transform="rotate(-90 149.6 121.6)">29</text>
<text x="152.1" y="121.6" transform="rotate(-90 152.1 121.6)">30</text>
<text x="154.7" y="121.6" transform="rotate(-90 154.7 121.6)">31</text>
<text x="157.2" y="121.6" transform="rotate(-90 157.2 121.6)">32</text>
<text x="160.5" y="121.6">VDD</text>
<text x="24.4" y="128.8" transform="rotate(-90 24.4 128.8)">1</text>
<text x="26.9" y="128.8" transform="rotate(-90 26.9 128.8)">2</text>
<text x="31.5" y="127.7">100</text>
<text x="114.7" y="131.8">VDD</text>
<text x="253.5" y="130.1">4.7k</text>
<text x="10.4" y="135.6">C</text>
<text x="24.4" y="136.4" transform="rotate(-90 24.4 136.4)">3</text>
<text x="26.9" y="136.4" transform="rotate(-90 26.9 136.4)">4</text>
<text x="43.8" y="132.8">100nF</text>
<text x="144.3" y="137.7">4.7µF</text>
<text x="160.7" y="137.9">100nF</text>
<text x="267.8" y="135.6">C</text>
<text x="114.9" y="143">100nF</text>
<text x="242.4" y="139.6">100</text>
<text x="253" y="141.5" transform="rotate(-90 253 141.5)">1</text>
<text x="255.5" y="141.5" transform="rotate(-90 255.5 141.5)">2</text>
<text x="22.8" y="148">DGND</text>
<text x="228" y="145.5">100nF</text>
<text x="253" y="149.1" transform="rotate(-90 253 149.1)">3</text>
<text x="255.5" y="149.1" transform="rotate(-90 255.5 149.1)">4</text>
<text x="106.6" y="155.7">DGND</text>
<text x="152.3" y="150.6">DGND</text>
<text x="160" y="150.6">GNDB</text>
<text x="248.9" y="160.7">DGND</text>
<text x="17.1" y="170.9">J502</text>
<text x="51.6" y="170.1">4.7k</text>
<text x="21.1" y="179.3">1</text>
<text x="21.1" y="176.8">2</text>
<text x="21.1" y="174.2">3</text>
<text x="53.6" y="175.5">22pF</text>
<text x="10.4" y="185.6">D</text>
<text x="22.8" y="183.6">DGND</text>
<text x="267.8" y="185.6">D</text>
<text x="58.4" y="186.1">DGND</text>
<text x="82.3" y="188.5">470</text>
<text x="100.1" y="188.5">470</text>
<text x="117.9" y="188.5">470</text>
<text x="52.4" y="193.8">1k</text>
<text x="86.3" y="201.4">DGND</text>
<text x="104.1" y="201.4">DGND</text>
<text x="121.9" y="201.4">DGND</text>
<text x="35" y="205.5">1</text>
<text x="85" y="205.5">2</text>
<text x="135" y="205.5">3</text>
<text x="185" y="205.5">4</text>
<text x="235" y="205.5">5</text>
</g>
<g font-size="1.1">
<text x="68.1" y="48.6">ABS25-32.768KHZ-6-T</text>
<text x="32.9" y="76.7">ABLS-8.000MHZ-D-T</text>
</g>
</svg>
